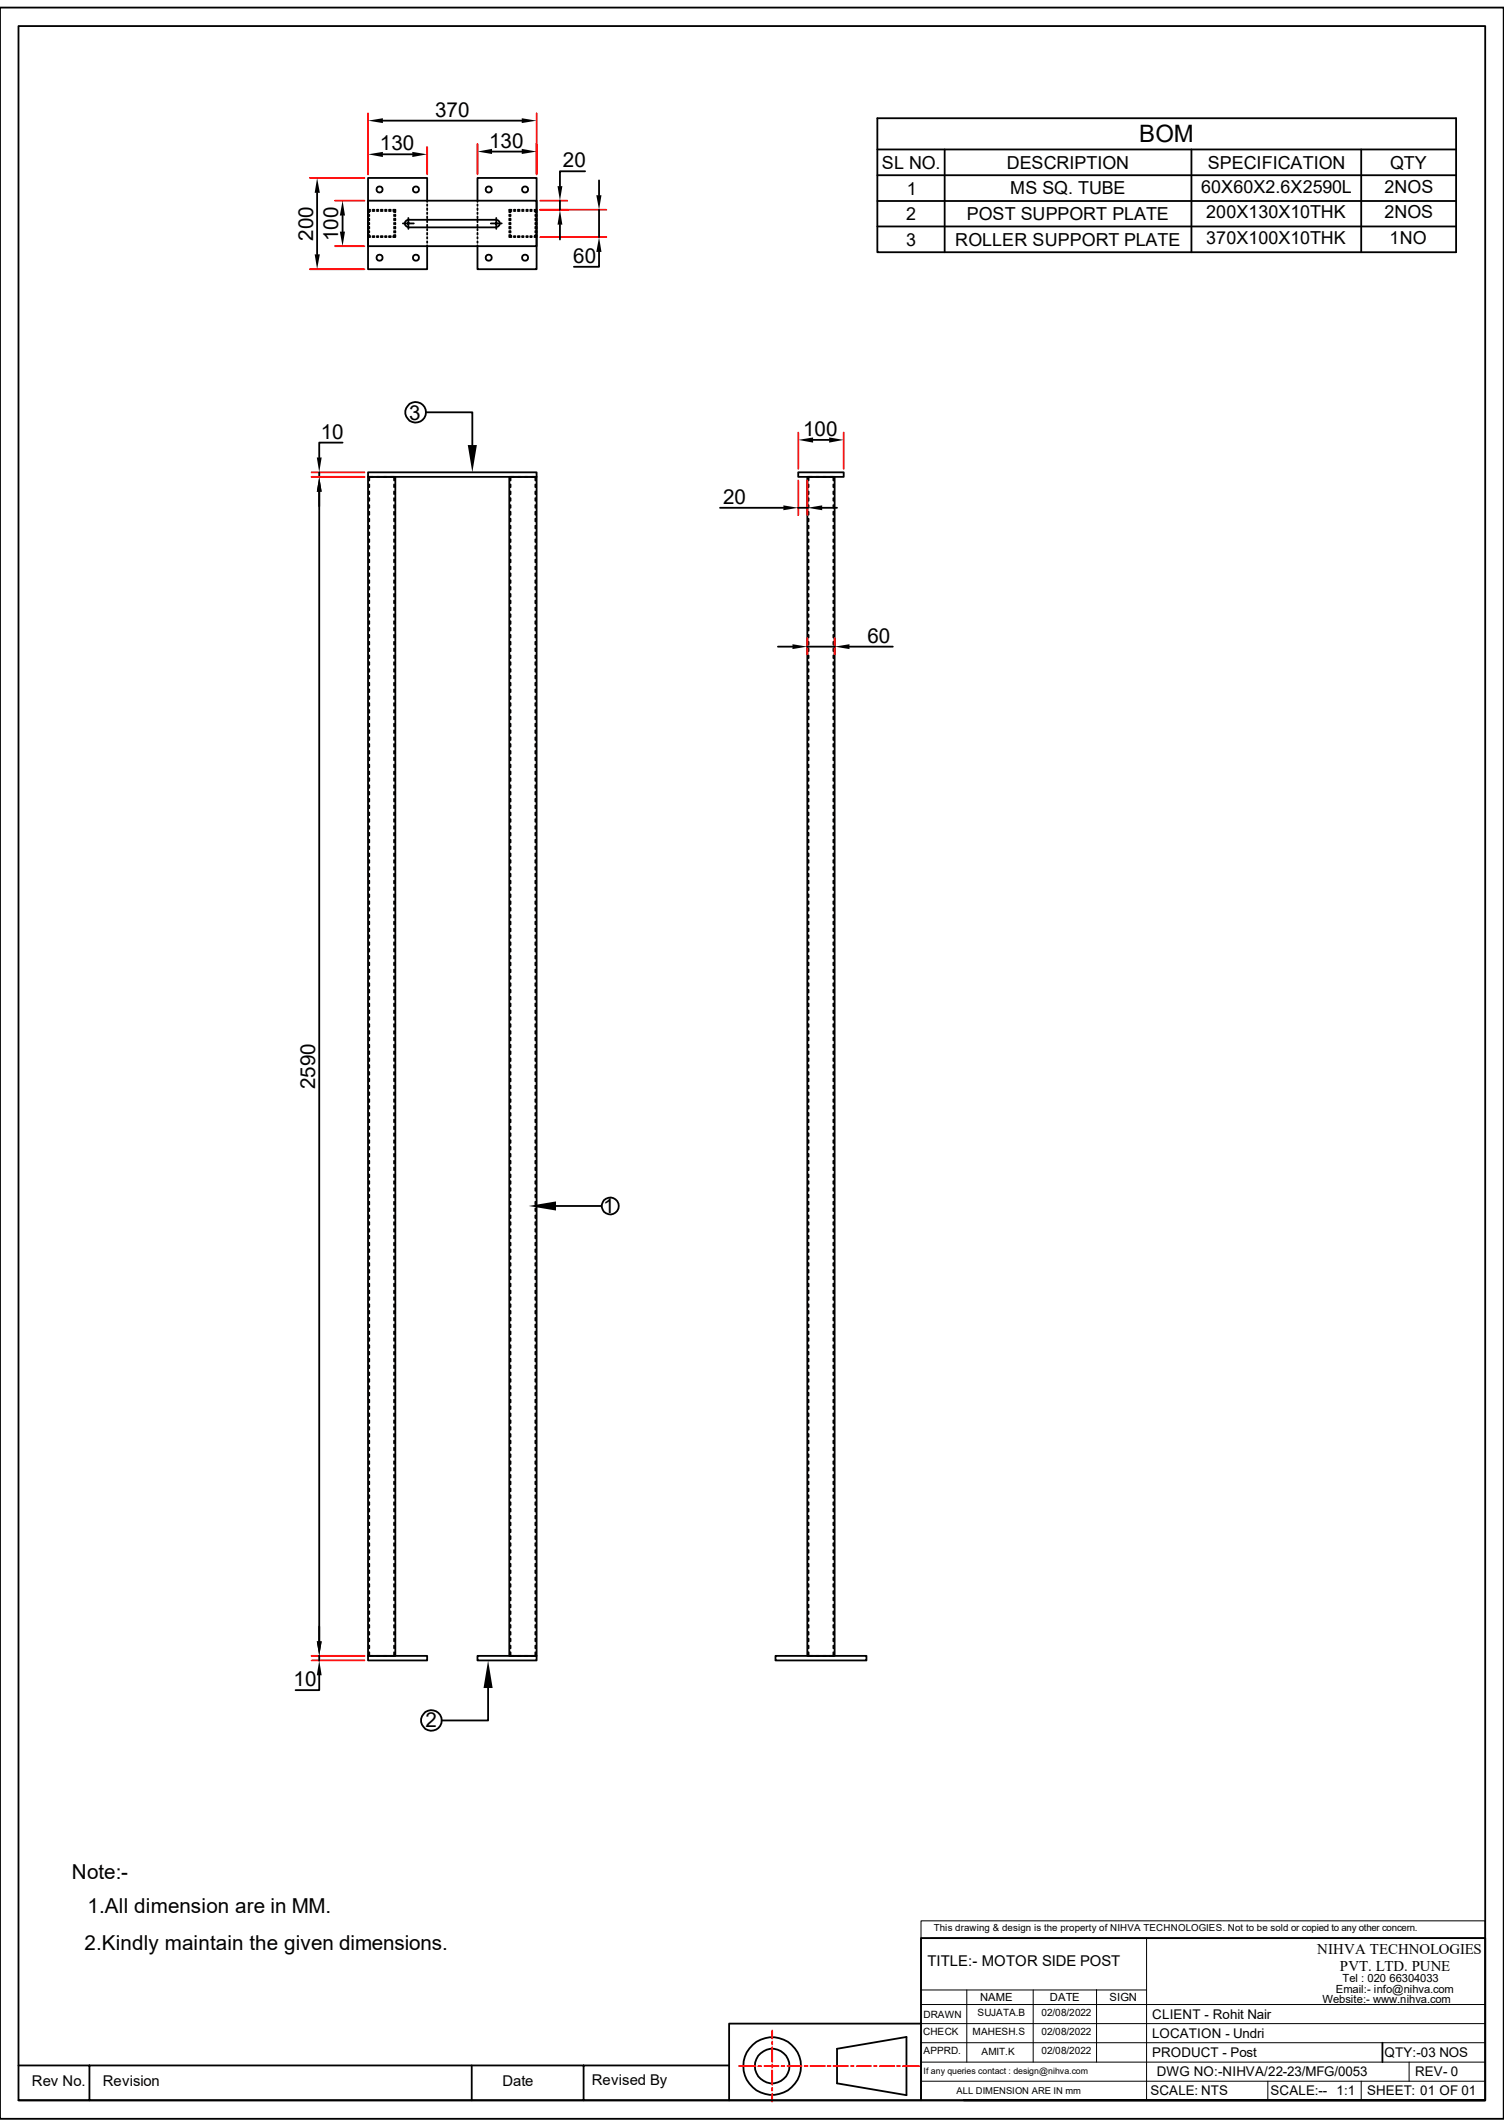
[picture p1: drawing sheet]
<svg xmlns="http://www.w3.org/2000/svg" width="210mm" height="297mm" viewBox="0 0 210 297" stroke-linecap="round" stroke-linejoin="round" font-family="sans-serif">
<g fill="none" stroke="#000" stroke-width=".25">
<path d="M0 1.1h210v294.8h-210zM51.4 28h23.5v6.4h-23.5zM51.4 32.8v.3h.3M51.4 30v.2M51.4 30.5v.3M51.4 31.1v.2M51.4 31.7v.2M51.4 32.3v.2M51.6 32.8v.2h.1M51.6 30v.2M51.6 30.5v.3M51.6 31.1v.2"/>
<path d="M51.6 31.7v.2M51.6 32.3v.2M51.7 29.3h-.3v.3M51.7 29.5h-.1v.1M52 29.3h.3M52 29.5h.3M52 33.1h.3M52 33h.3M52.6 29.3h.2M52.6 29.5h.2M52.6 33.1h.2M52.6 33h.2"/>
<path d="M53.2 29.3h.2M53.2 29.5h.2M53.2 33.1h.2M53.2 33h.2M53.8 29.3h.2M53.8 29.5h.2M53.8 33.1h.2M53.8 33h.2M54.3 29.3h.3M54.3 29.5h.3M54.3 33.1h.3M54.3 33h.3"/>
<path d="M54.9 29.5h.1v.1M54.9 29.3h.3v.3M55 32.8v.2h-.1M55 30v.2M55 30.5v.3M55 31.1v.2M55 31.7v.2M55 32.3v.2M55.2 30v.2M55.2 30.5v.3M55.2 31.1v.2M55.2 31.7v.2"/>
<path d="M55.2 32.3v.2M55.2 32.8v.3h-.3M56.3 31.2h.6M57 31.2h.1M57 31.7a.51 .51 0 0 1-.5-.5 .51 .51 0 0 1 .5-.5h12.3a.51 .51 0 0 1 .5 .5 .51 .51 0 0 1-.5 .5M57 31.7h12.3M57 30.4v.7M57 31.2v.1M57 31.3v.7M57.2 31.2h.6M59.6 28.2v-3.4h-8.2v12.8h8.2v-3.4M59.6 28.5v.2"/>
<path d="M59.6 29.1v.2M59.6 29.7v.2M59.6 30.2v.3M59.6 30.8v.2M59.6 31.4v.2M59.6 32v.2M59.6 32.5v.3M59.6 33.1v.2M59.6 33.7v.2M66.7 28.2v-3.4h8.2v12.8h-8.2v-3.4M66.7 28.5v.2M66.7 29.1v.2"/>
<path d="M66.7 29.7v.2M66.7 30.2v.3M66.7 30.8v.2M66.7 31.4v.2M66.7 32v.2M66.7 32.5v.3M66.7 33.1v.2M66.7 33.7v.2M68.5 31.2h.7M69.3 31.2h.1M69.3 30.4v.7M69.3 31.2v.1"/>
<path d="M69.3 31.3v.7M69.4 31.2h.7M71.1 32.8v.3h.3M71.1 30v.2M71.1 30.5v.3M71.1 31.1v.2M71.1 31.7v.2M71.1 32.3v.2M71.3 32.8v.2h.1M71.3 30v.2M71.3 30.5v.3M71.3 31.1v.2"/>
<path d="M71.3 31.7v.2M71.3 32.3v.2M71.4 29.5h-.1v.1M71.4 29.3h-.3v.3M71.8 33.1h.2M71.8 33h.2M71.8 29.3h.2M71.8 29.5h.2M72.3 33.1h.3M72.3 33h.3M72.3 29.3h.3M72.3 29.5h.3"/>
<path d="M72.9 33.1h.2M72.9 33h.2M72.9 29.3h.2M72.9 29.5h.2M73.5 33.1h.2M73.5 33h.2M73.5 29.3h.2M73.5 29.5h.2M74 33.1h.3M74 33h.3M74 29.3h.3M74 29.5h.3"/>
<path d="M74.6 29.3h.3v.3M74.6 29.5h.2v.1M74.8 32.8v.2h-.2M74.8 30v.2M74.8 30.5v.3M74.8 31.1v.2M74.8 31.7v.2M74.8 32.3v.2M74.9 32.8v.3h-.3M74.9 30v.2M74.9 30.5v.3M74.9 31.1v.2"/>
<path d="M74.9 31.7v.2M74.9 32.3v.2M51.4 66.6h3.8v164.6h-3.8zM51.4 66h23.5v.6h-23.5zM51.6 67.6v.4M51.6 68.6v.4M51.6 69.6v.3M51.6 70.5v.4M51.6 71.5v.4M51.6 72.4v.4M51.6 73.4v.4M51.6 74.3v.4"/>
<path d="M51.6 75.3v.4M51.6 76.2v.4M51.6 77.2v.4M51.6 78.1v.4M51.6 79.1v.4M52.1 66.6h-.5v.5M52.6 66.6h.4M53.6 66.6h.4M54.5 66.6h.5v.5M55 67.6v.4M55 68.6v.4M55 69.6v.3"/>
<path d="M55 70.5v.4M55 71.5v.4M55 72.4v.4M55 73.4v.4M55 74.3v.4M55 75.3v.4M55 76.2v.4M55 77.2v.4M55 78.1v.4M55 79.1v.4M71.1 66.6h3.8v164.6h-3.8zM71.3 67.6v.4"/>
<path d="M71.3 68.6v.4M71.3 69.6v.3M71.3 70.5v.4M71.3 71.5v.4M71.3 72.4v.4M71.3 73.4v.4M71.3 74.3v.4M71.3 75.3v.4M71.3 76.2v.4M71.3 77.2v.4M71.3 78.1v.4M71.3 79.1v.4"/>
<path d="M71.8 66.6h-.5v.5M72.3 66.6h.4M73.3 66.6h.4M74.3 66.6h.5v.5M74.8 67.6v.4M74.8 68.6v.4M74.8 69.6v.3M74.8 70.5v.4M74.8 71.5v.4M74.8 72.4v.4M74.8 73.4v.4M74.8 74.3v.4"/>
<path d="M74.8 75.3v.4M74.8 76.2v.4M74.8 77.2v.4M74.8 78.1v.4M74.8 79.1v.4M111.5 66h6.3v.6h-6.3zM112.7 66.6h3.8v164.6h-3.8zM112.9 67.6v.4M112.9 68.6v.4M112.9 69.6v.3M112.9 70.5v.4M112.9 71.5v.4"/>
<path d="M112.9 72.4v.4M112.9 73.4v.4M112.9 74.3v.4M112.9 75.3v.4M112.9 76.2v.4M112.9 77.2v.4M112.9 78.1v.4M112.9 79.1v.4M113.4 66.6h-.5v.5M114 66.6h.4M114.9 66.6h.4M115.9 66.6h.5v.5"/>
<path d="M116.4 67.6v.4M116.4 68.6v.4M116.4 69.6v.3M116.4 70.5v.4M116.4 71.5v.4M116.4 72.4v.4M116.4 73.4v.4M116.4 74.3v.4M116.4 75.3v.4M116.4 76.2v.4M116.4 77.2v.4M116.4 78.1v.4"/>
<path d="M116.4 79.1v.4M51.6 80.1v.3M51.6 81v.4M51.6 82v.3M51.6 82.9v.4M51.6 83.9v.3M51.6 84.8v.4M51.6 85.8v.3M51.6 86.7v.4M51.6 87.7v.4M51.6 88.6v.4M51.6 89.6v.4"/>
<path d="M51.6 90.6v.3M51.6 91.5v.4M51.6 92.5v.3M51.6 93.4v.4M51.6 94.4v.3M51.6 95.3v.4M51.6 96.3v.3M51.6 97.2v.4M51.6 98.2v.4M51.6 99.1v.4M55 80.1v.3M55 81v.4"/>
<path d="M55 82v.3M55 82.9v.4M55 83.9v.3M55 84.8v.4M55 85.8v.3M55 86.7v.4M55 87.7v.4M55 88.6v.4M55 89.6v.4M55 90.6v.3M55 91.5v.4M55 92.5v.3"/>
<path d="M55 93.4v.4M55 94.4v.3M55 95.3v.4M55 96.3v.3M55 97.2v.4M55 98.2v.4M55 99.1v.4M71.3 80.1v.3M71.3 81v.4M71.3 82v.3M71.3 82.9v.4M71.3 83.9v.3"/>
<path d="M71.3 84.8v.4M71.3 85.8v.3M71.3 86.7v.4M71.3 87.7v.4M71.3 88.6v.4M71.3 89.6v.4M71.3 90.6v.3M71.3 91.5v.4M71.3 92.5v.3M71.3 93.4v.4M71.3 94.4v.3M71.3 95.3v.4"/>
<path d="M71.3 96.3v.3M71.3 97.2v.4M71.3 98.2v.4M71.3 99.1v.4M74.8 80.1v.3M74.8 81v.4M74.8 82v.3M74.8 82.9v.4M74.8 83.9v.3M74.8 84.8v.4M74.8 85.8v.3M74.8 86.7v.4"/>
<path d="M74.8 87.7v.4M74.8 88.6v.4M74.8 89.6v.4M74.8 90.6v.3M74.8 91.5v.4M74.8 92.5v.3M74.8 93.4v.4M74.8 94.4v.3M74.8 95.3v.4M74.8 96.3v.3M74.8 97.2v.4M74.8 98.2v.4"/>
<path d="M74.8 99.1v.4M112.9 80.1v.3M112.9 81v.4M112.9 82v.3M112.9 82.9v.4M112.9 83.9v.3M112.9 84.8v.4M112.9 85.8v.3M112.9 86.7v.4M112.9 87.7v.4M112.9 88.6v.4M112.9 89.6v.4"/>
<path d="M112.9 90.6v.3M112.9 91.5v.4M112.9 92.5v.3M112.9 93.4v.4M112.9 94.4v.3M112.9 95.3v.4M112.9 96.3v.3M112.9 97.2v.4M112.9 98.2v.4M112.9 99.1v.4M116.4 80.1v.3M116.4 81v.4"/>
<path d="M116.4 82v.3M116.4 82.9v.4M116.4 83.9v.3M116.4 84.8v.4M116.4 85.8v.3M116.4 86.7v.4M116.4 87.7v.4M116.4 88.6v.4M116.4 89.6v.4M116.4 90.6v.3M116.4 91.5v.4M116.4 92.5v.3"/>
<path d="M116.4 93.4v.4M116.4 94.4v.3M116.4 95.3v.4M116.4 96.3v.3M116.4 97.2v.4M116.4 98.2v.4M116.4 99.1v.4M51.6 100.1v.4M51.6 101v.4M51.6 102v.4M51.6 103v.3M51.6 103.9v.4"/>
<path d="M51.6 104.9v.3M51.6 105.8v.4M51.6 106.8v.3M51.6 107.7v.4M51.6 108.7v.4M51.6 109.6v.4M51.6 110.6v.4M51.6 111.5v.4M51.6 112.5v.4M51.6 113.5v.3M51.6 114.4v.4M51.6 115.4v.3"/>
<path d="M51.6 116.3v.4M51.6 117.3v.3M51.6 118.2v.4M51.6 119.2v.3M55 100.1v.4M55 101v.4M55 102v.4M55 103v.3M55 103.9v.4M55 104.9v.3M55 105.8v.4M55 106.8v.3"/>
<path d="M55 107.7v.4M55 108.7v.4M55 109.6v.4M55 110.6v.4M55 111.5v.4M55 112.5v.4M55 113.5v.3M55 114.4v.4M55 115.4v.3M55 116.3v.4M55 117.3v.3M55 118.2v.4"/>
<path d="M55 119.2v.3M71.3 100.1v.4M71.3 101v.4M71.3 102v.4M71.3 103v.3M71.3 103.9v.4M71.3 104.9v.3M71.3 105.8v.4M71.3 106.8v.3M71.3 107.7v.4M71.3 108.7v.4M71.3 109.6v.4"/>
<path d="M71.3 110.6v.4M71.3 111.5v.4M71.3 112.5v.4M71.3 113.5v.3M71.3 114.4v.4M71.3 115.4v.3M71.3 116.3v.4M71.3 117.3v.3M71.3 118.2v.4M71.3 119.2v.3M74.8 100.1v.4M74.8 101v.4"/>
<path d="M74.8 102v.4M74.8 103v.3M74.8 103.9v.4M74.8 104.9v.3M74.8 105.8v.4M74.8 106.8v.3M74.8 107.7v.4M74.8 108.7v.4M74.8 109.6v.4M74.8 110.6v.4M74.8 111.5v.4M74.8 112.5v.4"/>
<path d="M74.8 113.5v.3M74.8 114.4v.4M74.8 115.4v.3M74.8 116.3v.4M74.8 117.3v.3M74.8 118.2v.4M74.8 119.2v.3M112.9 100.1v.4M112.9 101v.4M112.9 102v.4M112.9 103v.3M112.9 103.9v.4"/>
<path d="M112.9 104.9v.3M112.9 105.8v.4M112.9 106.8v.3M112.9 107.7v.4M112.9 108.7v.4M112.9 109.6v.4M112.9 110.6v.4M112.9 111.5v.4M112.9 112.5v.4M112.9 113.5v.3M112.9 114.4v.4M112.9 115.4v.3"/>
<path d="M112.9 116.3v.4M112.9 117.3v.3M112.9 118.2v.4M112.9 119.2v.3M116.4 100.1v.4M116.4 101v.4M116.4 102v.4M116.4 103v.3M116.4 103.9v.4M116.4 104.9v.3M116.4 105.8v.4M116.4 106.8v.3"/>
<path d="M116.4 107.7v.4M116.4 108.7v.4M116.4 109.6v.4M116.4 110.6v.4M116.4 111.5v.4M116.4 112.5v.4M116.4 113.5v.3M116.4 114.4v.4M116.4 115.4v.3M116.4 116.3v.4M116.4 117.3v.3M116.4 118.2v.4"/>
<path d="M116.4 119.2v.3M51.6 120.1v.4M51.6 121.1v.4M51.6 122v.4M51.6 123v.4M51.6 123.9v.4M51.6 124.9v.4M51.6 125.9v.3M51.6 126.8v.4M51.6 127.8v.3M51.6 128.7v.4M51.6 129.7v.3"/>
<path d="M51.6 130.6v.4M51.6 131.6v.4M51.6 132.5v.4M51.6 133.5v.4M51.6 134.4v.4M51.6 135.4v.4M51.6 136.3v.4M51.6 137.3v.4M51.6 138.2v.4M51.6 139.2v.4M55 120.1v.4M55 121.1v.4"/>
<path d="M55 122v.4M55 123v.4M55 123.9v.4M55 124.9v.4M55 125.9v.3M55 126.8v.4M55 127.8v.3M55 128.7v.4M55 129.7v.3M55 130.6v.4M55 131.6v.4M55 132.5v.4"/>
<path d="M55 133.5v.4M55 134.4v.4M55 135.4v.4M55 136.3v.4M55 137.3v.4M55 138.2v.4M55 139.2v.4M71.3 120.1v.4M71.3 121.1v.4M71.3 122v.4M71.3 123v.4M71.3 123.9v.4"/>
<path d="M71.3 124.9v.4M71.3 125.9v.3M71.3 126.8v.4M71.3 127.8v.3M71.3 128.7v.4M71.3 129.7v.3M71.3 130.6v.4M71.3 131.6v.4M71.3 132.5v.4M71.3 133.5v.4M71.3 134.4v.4M71.3 135.4v.4"/>
<path d="M71.3 136.3v.4M71.3 137.3v.4M71.3 138.2v.4M71.3 139.2v.4M74.8 120.1v.4M74.8 121.1v.4M74.8 122v.4M74.8 123v.4M74.8 123.9v.4M74.8 124.9v.4M74.8 125.9v.3M74.8 126.8v.4"/>
<path d="M74.8 127.8v.3M74.8 128.7v.4M74.8 129.7v.3M74.8 130.6v.4M74.8 131.6v.4M74.8 132.5v.4M74.8 133.5v.4M74.8 134.4v.4M74.8 135.4v.4M74.8 136.3v.4M74.8 137.3v.4M74.8 138.2v.4"/>
<path d="M74.8 139.2v.4M112.9 120.1v.4M112.9 121.1v.4M112.9 122v.4M112.9 123v.4M112.9 123.9v.4M112.9 124.9v.4M112.9 125.9v.3M112.9 126.8v.4M112.9 127.8v.3M112.9 128.7v.4M112.9 129.7v.3"/>
<path d="M112.9 130.6v.4M112.9 131.6v.4M112.9 132.5v.4M112.9 133.5v.4M112.9 134.4v.4M112.9 135.4v.4M112.9 136.3v.4M112.9 137.3v.4M112.9 138.2v.4M112.9 139.2v.4M116.4 120.1v.4M116.4 121.1v.4"/>
<path d="M116.4 122v.4M116.4 123v.4M116.4 123.9v.4M116.4 124.9v.4M116.4 125.9v.3M116.4 126.8v.4M116.4 127.8v.3M116.4 128.7v.4M116.4 129.7v.3M116.4 130.6v.4M116.4 131.6v.4M116.4 132.5v.4"/>
<path d="M116.4 133.5v.4M116.4 134.4v.4M116.4 135.4v.4M116.4 136.3v.4M116.4 137.3v.4M116.4 138.2v.4M116.4 139.2v.4M51.6 140.1v.4M51.6 141.1v.4M51.6 142v.4M51.6 143v.4M51.6 144v.4"/>
<path d="M51.6 144.9v.4M51.6 145.9v.4M51.6 146.8v.4M51.6 147.8v.4M51.6 148.7v.4M51.6 149.7v.4M51.6 150.6v.4M51.6 151.6v.4M51.6 152.5v.4M51.6 153.5v.4M51.6 154.4v.4M51.6 155.4v.4"/>
<path d="M51.6 156.3v.4M51.6 157.3v.4M51.6 158.2v.4M51.6 159.2v.4M55 140.1v.4M55 141.1v.4M55 142v.4M55 143v.4M55 144v.4M55 144.9v.4M55 145.9v.4M55 146.8v.4"/>
<path d="M55 147.8v.4M55 148.7v.4M55 149.7v.4M55 150.6v.4M55 151.6v.4M55 152.5v.4M55 153.5v.4M55 154.4v.4M55 155.4v.4M55 156.3v.4M55 157.3v.4M55 158.2v.4"/>
<path d="M55 159.2v.4M71.3 140.1v.4M71.3 141.1v.4M71.3 142v.4M71.3 143v.4M71.3 144v.4M71.3 144.9v.4M71.3 145.9v.4M71.3 146.8v.4M71.3 147.8v.4M71.3 148.7v.4M71.3 149.7v.4"/>
<path d="M71.3 150.6v.4M71.3 151.6v.4M71.3 152.5v.4M71.3 153.5v.4M71.3 154.4v.4M71.3 155.4v.4M71.3 156.3v.4M71.3 157.3v.4M71.3 158.2v.4M71.3 159.2v.4M74.8 140.1v.4M74.8 141.1v.4"/>
<path d="M74.8 142v.4M74.8 143v.4M74.8 144v.4M74.8 144.9v.4M74.8 145.9v.4M74.8 146.8v.4M74.8 147.8v.4M74.8 148.7v.4M74.8 149.7v.4M74.8 150.6v.4M74.8 151.6v.4M74.8 152.5v.4"/>
<path d="M74.8 153.5v.4M74.8 154.4v.4M74.8 155.4v.4M74.8 156.3v.4M74.8 157.3v.4M74.8 158.2v.4M74.8 159.2v.4M112.9 140.1v.4M112.9 141.1v.4M112.9 142v.4M112.9 143v.4M112.9 144v.4"/>
<path d="M112.9 144.9v.4M112.9 145.9v.4M112.9 146.8v.4M112.9 147.8v.4M112.9 148.7v.4M112.9 149.7v.4M112.9 150.6v.4M112.9 151.6v.4M112.9 152.5v.4M112.9 153.5v.4M112.9 154.4v.4M112.9 155.4v.4"/>
<path d="M112.9 156.3v.4M112.9 157.3v.4M112.9 158.2v.4M112.9 159.2v.4M116.4 140.1v.4M116.4 141.1v.4M116.4 142v.4M116.4 143v.4M116.4 144v.4M116.4 144.9v.4M116.4 145.9v.4M116.4 146.8v.4"/>
<path d="M116.4 147.8v.4M116.4 148.7v.4M116.4 149.7v.4M116.4 150.6v.4M116.4 151.6v.4M116.4 152.5v.4M116.4 153.5v.4M116.4 154.4v.4M116.4 155.4v.4M116.4 156.3v.4M116.4 157.3v.4M116.4 158.2v.4"/>
<path d="M116.4 159.2v.4M51.6 160.1v.4M51.6 161.1v.4M51.6 162.1v.4M51.6 163v.4M51.6 164v.4M51.6 164.9v.4M51.6 165.9v.4M51.6 166.8v.4M51.6 167.8v.4M51.6 168.7v.4M51.6 169.7v.4"/>
<path d="M51.6 170.6v.4M51.6 171.6v.4M51.6 172.6v.3M51.6 173.5v.4M51.6 174.5v.3M51.6 175.4v.4M51.6 176.4v.3M51.6 177.3v.4M51.6 178.3v.3M51.6 179.2v.4M55 160.1v.4M55 161.1v.4"/>
<path d="M55 162.1v.4M55 163v.4M55 164v.4M55 164.9v.4M55 165.9v.4M55 166.8v.4M55 167.8v.4M55 168.7v.4M55 169.7v.4M55 170.6v.4M55 171.6v.4M55 172.6v.3"/>
<path d="M55 173.5v.4M55 174.5v.3M55 175.4v.4M55 176.4v.3M55 177.3v.4M55 178.3v.3M55 179.2v.4M71.3 160.1v.4M71.3 161.1v.4M71.3 162.1v.4M71.3 163v.4M71.3 164v.4"/>
<path d="M71.3 164.9v.4M71.3 165.9v.4M71.3 166.8v.4M71.3 167.8v.4M71.3 168.7v.4M71.3 169.7v.4M71.3 170.6v.4M71.3 171.6v.4M71.3 172.6v.3M71.3 173.5v.4M71.3 174.5v.3M71.3 175.4v.4"/>
<path d="M71.3 176.4v.3M71.3 177.3v.4M71.3 178.3v.3M71.3 179.2v.4M74.8 160.1v.4M74.8 161.1v.4M74.8 162.1v.4M74.8 163v.4M74.8 164v.4M74.8 164.9v.4M74.8 165.9v.4M74.8 166.8v.4"/>
<path d="M74.8 167.8v.4M74.8 168.7v.4M74.8 169.7v.4M74.8 170.6v.4M74.8 171.6v.4M74.8 172.6v.3M74.8 173.5v.4M74.8 174.5v.3M74.8 175.4v.4M74.8 176.4v.3M74.8 177.3v.4M74.8 178.3v.3"/>
<path d="M74.8 179.2v.4M112.9 160.1v.4M112.9 161.1v.4M112.9 162.1v.4M112.9 163v.4M112.9 164v.4M112.9 164.9v.4M112.9 165.9v.4M112.9 166.8v.4M112.9 167.8v.4M112.9 168.7v.4M112.9 169.7v.4"/>
<path d="M112.9 170.6v.4M112.9 171.6v.4M112.9 172.6v.3M112.9 173.5v.4M112.9 174.5v.3M112.9 175.4v.4M112.9 176.4v.3M112.9 177.3v.4M112.9 178.3v.3M112.9 179.2v.4M116.4 160.1v.4M116.4 161.1v.4"/>
<path d="M116.4 162.1v.4M116.4 163v.4M116.4 164v.4M116.4 164.9v.4M116.4 165.9v.4M116.4 166.8v.4M116.4 167.8v.4M116.4 168.7v.4M116.4 169.7v.4M116.4 170.6v.4M116.4 171.6v.4M116.4 172.6v.3"/>
<path d="M116.4 173.5v.4M116.4 174.5v.3M116.4 175.4v.4M116.4 176.4v.3M116.4 177.3v.4M116.4 178.3v.3M116.4 179.2v.4M51.6 180.2v.4M51.6 181.1v.4M51.6 182.1v.4M51.6 183v.4M51.6 184v.4"/>
<path d="M51.6 185v.3M51.6 185.9v.4M51.6 186.9v.3M51.6 187.8v.4M51.6 188.8v.3M51.6 189.7v.4M51.6 190.7v.4M51.6 191.6v.4M51.6 192.6v.4M51.6 193.5v.4M51.6 194.5v.4M51.6 195.5v.3"/>
<path d="M51.6 196.4v.4M51.6 197.4v.3M51.6 198.3v.4M51.6 199.3v.3M55 180.2v.4M55 181.1v.4M55 182.1v.4M55 183v.4M55 184v.4M55 185v.3M55 185.9v.4M55 186.9v.3"/>
<path d="M55 187.8v.4M55 188.8v.3M55 189.7v.4M55 190.7v.4M55 191.6v.4M55 192.6v.4M55 193.5v.4M55 194.5v.4M55 195.5v.3M55 196.4v.4M55 197.4v.3M55 198.3v.4"/>
<path d="M55 199.3v.3M71.3 180.2v.4M71.3 181.1v.4M71.3 182.1v.4M71.3 183v.4M71.3 184v.4M71.3 185v.3M71.3 185.9v.4M71.3 186.9v.3M71.3 187.8v.4M71.3 188.8v.3M71.3 189.7v.4"/>
<path d="M71.3 190.7v.4M71.3 191.6v.4M71.3 192.6v.4M71.3 193.5v.4M71.3 194.5v.4M71.3 195.5v.3M71.3 196.4v.4M71.3 197.4v.3M71.3 198.3v.4M71.3 199.3v.3M74.8 180.2v.4M74.8 181.1v.4"/>
<path d="M74.8 182.1v.4M74.8 183v.4M74.8 184v.4M74.8 185v.3M74.8 185.9v.4M74.8 186.9v.3M74.8 187.8v.4M74.8 188.8v.3M74.8 189.7v.4M74.8 190.7v.4M74.8 191.6v.4M74.8 192.6v.4"/>
<path d="M74.8 193.5v.4M74.8 194.5v.4M74.8 195.5v.3M74.8 196.4v.4M74.8 197.4v.3M74.8 198.3v.4M74.8 199.3v.3M112.9 180.2v.4M112.9 181.1v.4M112.9 182.1v.4M112.9 183v.4M112.9 184v.4"/>
<path d="M112.9 185v.3M112.9 185.9v.4M112.9 186.9v.3M112.9 187.8v.4M112.9 188.8v.3M112.9 189.7v.4M112.9 190.7v.4M112.9 191.6v.4M112.9 192.6v.4M112.9 193.5v.4M112.9 194.5v.4M112.9 195.5v.3"/>
<path d="M112.9 196.4v.4M112.9 197.4v.3M112.9 198.3v.4M112.9 199.3v.3M116.4 180.2v.4M116.4 181.1v.4M116.4 182.1v.4M116.4 183v.4M116.4 184v.4M116.4 185v.3M116.4 185.9v.4M116.4 186.9v.3"/>
<path d="M116.4 187.8v.4M116.4 188.8v.3M116.4 189.7v.4M116.4 190.7v.4M116.4 191.6v.4M116.4 192.6v.4M116.4 193.5v.4M116.4 194.5v.4M116.4 195.5v.3M116.4 196.4v.4M116.4 197.4v.3M116.4 198.3v.4"/>
<path d="M116.4 199.3v.3M51.6 200.2v.4M51.6 201.2v.3M51.6 202.1v.4M51.6 203.1v.4M51.6 204v.4M51.6 205v.4M51.6 206v.3M51.6 206.9v.4M51.6 207.9v.3M51.6 208.8v.4M51.6 209.8v.3"/>
<path d="M51.6 210.7v.4M51.6 211.7v.3M51.6 212.6v.4M51.6 213.6v.4M51.6 214.5v.4M51.6 215.5v.4M51.6 216.5v.3M51.6 217.4v.4M51.6 218.4v.3M51.6 219.3v.4M55 200.2v.4M55 201.2v.3"/>
<path d="M55 202.1v.4M55 203.1v.4M55 204v.4M55 205v.4M55 206v.3M55 206.9v.4M55 207.9v.3M55 208.8v.4M55 209.8v.3M55 210.7v.4M55 211.7v.3M55 212.6v.4"/>
<path d="M55 213.6v.4M55 214.5v.4M55 215.5v.4M55 216.5v.3M55 217.4v.4M55 218.4v.3M55 219.3v.4M71.3 200.2v.4M71.3 201.2v.3M71.3 202.1v.4M71.3 203.1v.4M71.3 204v.4"/>
<path d="M71.3 205v.4M71.3 206v.3M71.3 206.9v.4M71.3 207.9v.3M71.3 208.8v.4M71.3 209.8v.3M71.3 210.7v.4M71.3 211.7v.3M71.3 212.6v.4M71.3 213.6v.4M71.3 214.5v.4M71.3 215.5v.4"/>
<path d="M71.3 216.5v.3M71.3 217.4v.4M71.3 218.4v.3M71.3 219.3v.4M74.8 200.2v.4M74.8 201.2v.3M74.8 202.1v.4M74.8 203.1v.4M74.8 204v.4M74.8 205v.4M74.8 206v.3M74.8 206.9v.4"/>
<path d="M74.8 207.9v.3M74.8 208.8v.4M74.8 209.8v.3M74.8 210.7v.4M74.8 211.7v.3M74.8 212.6v.4M74.8 213.6v.4M74.8 214.5v.4M74.8 215.5v.4M74.8 216.5v.3M74.8 217.4v.4M74.8 218.4v.3"/>
<path d="M74.8 219.3v.4M112.9 200.2v.4M112.9 201.2v.3M112.9 202.1v.4M112.9 203.1v.4M112.9 204v.4M112.9 205v.4M112.9 206v.3M112.9 206.9v.4M112.9 207.9v.3M112.9 208.8v.4M112.9 209.8v.3"/>
<path d="M112.9 210.7v.4M112.9 211.7v.3M112.9 212.6v.4M112.9 213.6v.4M112.9 214.5v.4M112.9 215.5v.4M112.9 216.5v.3M112.9 217.4v.4M112.9 218.4v.3M112.9 219.3v.4M116.4 200.2v.4M116.4 201.2v.3"/>
<path d="M116.4 202.1v.4M116.4 203.1v.4M116.4 204v.4M116.4 205v.4M116.4 206v.3M116.4 206.9v.4M116.4 207.9v.3M116.4 208.8v.4M116.4 209.8v.3M116.4 210.7v.4M116.4 211.7v.3M116.4 212.6v.4"/>
<path d="M116.4 213.6v.4M116.4 214.5v.4M116.4 215.5v.4M116.4 216.5v.3M116.4 217.4v.4M116.4 218.4v.3M116.4 219.3v.4M51.4 231.2h8.2v.7h-8.2zM51.6 230.7v.5h.5M51.6 220.3v.3M51.6 221.2v.4M51.6 222.2v.3"/>
<path d="M51.6 223.1v.4M51.6 224.1v.4M51.6 225v.4M51.6 226v.4M51.6 226.9v.4M51.6 227.9v.4M51.6 228.8v.4M51.6 229.8v.4M52.6 231.2h.4M53.6 231.2h.4M55 230.7v.5h-.5M55 220.3v.3"/>
<path d="M55 221.2v.4M55 222.2v.3M55 223.1v.4M55 224.1v.4M55 225v.4M55 226v.4M55 226.9v.4M55 227.9v.4M55 228.8v.4M55 229.8v.4M66.7 231.2h8.2v.7h-8.2zM71.3 230.7v.5h.5"/>
<path d="M71.3 220.3v.3M71.3 221.2v.4M71.3 222.2v.3M71.3 223.1v.4M71.3 224.1v.4M71.3 225v.4M71.3 226v.4M71.3 226.9v.4M71.3 227.9v.4M71.3 228.8v.4M71.3 229.8v.4M72.3 231.2h.4"/>
<path d="M73.3 231.2h.4M74.8 230.7v.5h-.5M74.8 220.3v.3M74.8 221.2v.4M74.8 222.2v.3M74.8 223.1v.4M74.8 224.1v.4M74.8 225v.4M74.8 226v.4M74.8 226.9v.4M74.8 227.9v.4M74.8 228.8v.4"/>
<path d="M74.8 229.8v.4M108.3 231.2h12.7v.7h-12.7zM112.9 230.7v.5h.5M112.9 220.3v.3M112.9 221.2v.4M112.9 222.2v.3M112.9 223.1v.4M112.9 224.1v.4M112.9 225v.4M112.9 226v.4M112.9 226.9v.4M112.9 227.9v.4"/>
<path d="M112.9 228.8v.4M112.9 229.8v.4M114 231.2h.3M114.9 231.2h.4M116.4 230.7v.5h-.5M116.4 220.3v.3M116.4 221.2v.4M116.4 222.2v.3M116.4 223.1v.4M116.4 224.1v.4M116.4 225v.4M116.4 226v.4"/>
<path d="M116.4 226.9v.4M116.4 227.9v.4M116.4 228.8v.4M116.4 229.8v.4M134.6 293.3h72.8v-289.7h-204.8v289.7h204.8"/>
<circle cx="53" cy="26.5" r=".43"/>
<circle cx="53" cy="36" r=".43"/>
<circle cx="58.1" cy="36" r=".43"/>
<circle cx="58.1" cy="26.5" r=".43"/>
<circle cx="68.2" cy="26.5" r=".43"/>
<circle cx="68.2" cy="36" r=".43"/>
<circle cx="73.3" cy="26.5" r=".43"/>
<circle cx="73.3" cy="36" r=".43"/>
</g>
<path d="M128.6 268.2h78.8v2.4h-78.8zM128.6 279.9h78.8M160.1 270.6h47.3M128.6 288h78.8M128.6 285.2h78.8M128.6 282.6h78.8" fill="none" stroke="#000" stroke-width=".14"/>
<path d="M160.5 271.3h22.9v6.3h-22.9z" fill="#fff"/>
<path d="M128.6 270.6v22.7M128.6 277.9h31.5M130 270.6h30.1v22.7M135 277.9v10.1M144.3 277.9v10.1M153.1 277.9v10.1M128.6 290.6h78.8M177 290.6v2.7M190.1 290.6v2.7M196.8 288v2.6" fill="none" stroke="#000" stroke-width=".14"/>
<g fill="none" stroke="#000" stroke-width=".25">
<path d="M53.5 16.8h19.4M122.5 16.5h80.8v18.7h-80.8zM44.3 26.9v8.6M47.8 30.1v2.2M53.5 21.5h4.1M68.7 21.2h4.2M78.2 28v1.3M78.2 31.4v2M81.7 23.9h-3.5v2.1M83.7 35.2v2.1h-3.6M83.7 25.2v2.1M83.7 29.3v3.8"/>
<path d="M122.5 20.9h80.8M122.5 24.5h80.8M122.5 28.1h80.8M122.5 31.6h80.8M131.9 20.9v14.3M166.4 20.9v14.3M190.1 20.9v14.3M59.5 57.6h6.5v4.5M44.6 66v.6M44.6 68.7v160.5M47.8 61.8h-3.2v2.1M100.5 70.9h8.9"/>
<path d="M111.5 70.9h1.2M113.5 61.4h2.3M114.8 70.9h2.1M108.6 90.3h2.1M112.7 90.3h3.8M118.6 90.3h6.1M77.6 168.4h6.4M44.6 233.9v2.1h-3.3M44.6 231.2v.7M68.2 235.7v4.5h-6.5M128.6 270.6h78.8v22.7h-78.8zM2.6 288.4h99.2"/>
<path d="M12.5 288.4v4.9M65.9 288.4v4.9M81.5 288.4v4.9M116.9 286.1l9.7-1.7v8.2l-9.7-1.7zM128.6 282.6h-26.8v10.7M128.6 293.3h-126M193 285.2v2.8"/>
<circle cx="58" cy="57.6" r="1.44"/>
<circle cx="85.2" cy="168.4" r="1.18"/>
<circle cx="60.2" cy="240.3" r="1.44"/>
<circle cx="107.8" cy="288.5" r="4"/>
<circle cx="107.8" cy="288.5" r="2.4"/>
</g>
<g fill="none" stroke="#f00" stroke-width=".25">
<path d="M51.4 15.8v8.5M74.9 15.8v8.5M43.3 24.8h7.6M43.3 37.6h7.6M46.8 28h4.1M46.8 34.4h4.1M59.6 20.5v3.8M66.7 20.1v4.2M75.4 28h3.8M75.4 29.3h9.3M75.4 33.1h9.3M43.5 66.6h7.4"/>
<path d="M43.5 66h7.4M111.5 60.4v5M111.5 67.1v4.8M112.7 67.1v4.8M117.8 60.4v5M112.7 89.1v2.3M116.5 89.1v2.3M43.5 231.2h7.4M43.5 231.9h7.4M103.2 288.5h2.3M105.9 288.5h.4M106.7 288.5h2"/>
<path d="M107.8 283.5v1.1M107.8 285.1v.4M107.8 285.9v2M107.8 288.3v.4M107.8 289.1v2M107.8 291.5v.4M107.8 292.4v1.1M109.1 288.5h.4M109.9 288.5h2M112.4 288.5h.4M113.2 288.5h2M115.6 288.5h.4"/>
<path d="M116.4 288.5h2M118.8 288.5h.4M119.6 288.5h2M122 288.5h.4M122.9 288.5h2M125.3 288.5h.4M126.1 288.5h2.3"/>
</g>
<g fill="#000">
<path d="M51.4 16.8l2.1-.3v.7zM72.9 16.5l2 .3-2 .4zM44.3 24.8l.4 2.1h-.8zM43.9 35.5h.8l-.4 2.1zM47.8 28l.4 2.1h-.7zM47.5 32.3h.7l-.4 2.1zM51.4 21.5l2.1-.3v.7zM57.6 21.2l2 .3-2 .4zM66.7 21.2l2-.4v.7zM72.9 20.8l2 .4-2 .3zM78.2 29.3l.3 2.1h-.6zM77.9 26h.6l-.3 2z"/>
<path d="M83.3 27.3h.7l-.3 2zM83.7 33.1l.3 2.1h-.7zM44.6 66.6l.3 2.1h-.7zM44.2 63.9h.7l-.3 2.1zM65.3 62.1h1.3l-.6 3.9zM109.4 70.6l2.1 .3-2.1 .3zM111.5 61.4l2-.3v.7zM112.7 70.9l2.1-.3v.6zM115.8 61.1l2 .3-2 .4zM110.7 90l2 .3-2 .3zM116.5 90.3l2.1-.3v.6zM73.8 168.4l3.8-.6v1.2z"/>
<path d="M44.2 229.2h.7l-.3 2zM44.6 231.9l.3 2h-.7zM68.2 231.9l.6 3.8h-1.3z"/>
</g>
<text font-size="3.3" x="159.1" y="19.9">BOM</text>
<g font-size="2.9">
<text x="60.7" y="16.3">370</text>
<text x="53" y="21">130</text>
<text x="68.3" y="20.6">130</text>
<text x="78.6" y="23.4">20</text>
<text x="43.7" y="33.6" transform="rotate(-90 43.7 33.6)">200</text>
<text x="47.2" y="33.7" transform="rotate(-90 47.2 33.7)">100</text>
<text x="80.1" y="36.7">60</text>
<text x="57.2" y="58.7">3</text>
<text x="44.8" y="61.3">10</text>
<text x="112.1" y="60.9">100</text>
<text x="101" y="70.4">20</text>
<text x="121.1" y="89.7">60</text>
<text x="44" y="152.1" transform="rotate(-90 44 152.1)">2590</text>
<text x="84.2" y="169.4">1</text>
<text x="41" y="235.5">10</text>
<text x="59.4" y="241.2">2</text>
<text x="10" y="262.4">Note:-</text>
<text x="12.2" y="267.1">1.All dimension are in MM.</text>
<text x="11.8" y="272.3">2.Kindly maintain the given dimensions.</text>
</g>
<g font-size="2.5">
<text x="123.1" y="23.6">SL NO.</text>
<text x="140.6" y="23.6">DESCRIPTION</text>
<text x="168.7" y="23.6">SPECIFICATION</text>
<text x="194.1" y="23.5">QTY</text>
<text x="126.6" y="27.2">1</text>
<text x="141.1" y="27.1">MS SQ. TUBE</text>
<text x="167.7" y="26.9">60X60X2.6X2590L</text>
<text x="193.3" y="26.9">2NOS</text>
<text x="126.5" y="30.7">2</text>
<text x="126.5" y="34.3">3</text>
<text x="133.4" y="34.3">ROLLER SUPPORT PLATE</text>
<text x="135" y="30.7">POST SUPPORT PLATE</text>
<text x="168.4" y="30.4">200X130X10THK</text>
<text x="168.4" y="34">370X100X10THK</text>
<text x="193.3" y="30.5">2NOS</text>
<text x="194" y="34">1NO</text>
</g>
<g font-size="2.1">
<text x="129.5" y="274.5">TITLE:- MOTOR SIDE POST</text>
<text x="183.9" y="272.8">NIHVA TECHNOLOGIES</text>
<text x="187.1" y="275.2">PVT. LTD. PUNE</text>
<text x="4.4" y="291.3">Rev No.</text>
<text x="14.4" y="291.3">Revision</text>
<text x="70.1" y="291.3">Date</text>
<text x="82.6" y="291.1">Revised By</text>
</g>
<g font-size="1.9">
<text x="160.9" y="281.9">CLIENT - Rohit Nair</text>
<text x="160.9" y="287.2">PRODUCT - Post</text>
<text x="160.9" y="284.6">LOCATION - Undri</text>
<text x="193.3" y="287.3">QTY:-03 NOS</text>
<text x="160.7" y="292.6">SCALE: NTS</text>
<text x="161.6" y="289.9">DWG NO:-NIHVA/22-23/MFG/0053</text>
<text x="177.4" y="292.6">SCALE:--</text>
<text x="186.6" y="292.6">1:1</text>
<text x="190.9" y="292.6">SHEET: 01 OF 01</text>
<text x="197.6" y="289.9">REV- 0</text>
</g>
<g font-size="1.6">
<text x="136.9" y="279.5">NAME</text>
<text x="146.6" y="279.5">DATE</text>
<text x="154.9" y="279.5">SIGN</text>
<text x="184.7" y="279.7">Website:- www.nihva.com</text>
<text x="186.5" y="278.3">Email:- info@nihva.com</text>
<text x="187.5" y="276.7">Tel : 020 66304033</text>
</g>
<g font-size="1.4">
<text x="130.4" y="269.7">This drawing &amp; design is the property of NIHVA TECHNOLOGIES. Not to be sold or copied to any other concern.</text>
<text x="128.9" y="281.8">DRAWN</text>
<text x="136.5" y="281.5">SUJATA.B</text>
<text x="145.4" y="281.5">02/08/2022</text>
<text x="128.9" y="284.2">CHECK</text>
<text x="128.9" y="286.9">APPRD.</text>
<text x="135.8" y="284.2">MAHESH.S</text>
<text x="137" y="287">AMIT.K</text>
<text x="145.4" y="284.2">02/08/2022</text>
<text x="145.4" y="286.9">02/08/2022</text>
</g>
<text font-size="1.3" x="133.6" y="292.4">ALL DIMENSION ARE IN mm</text>
<text font-size="1.2" x="128.9" y="289.6">If any queries contact : design@nihva.com</text>
</svg>
